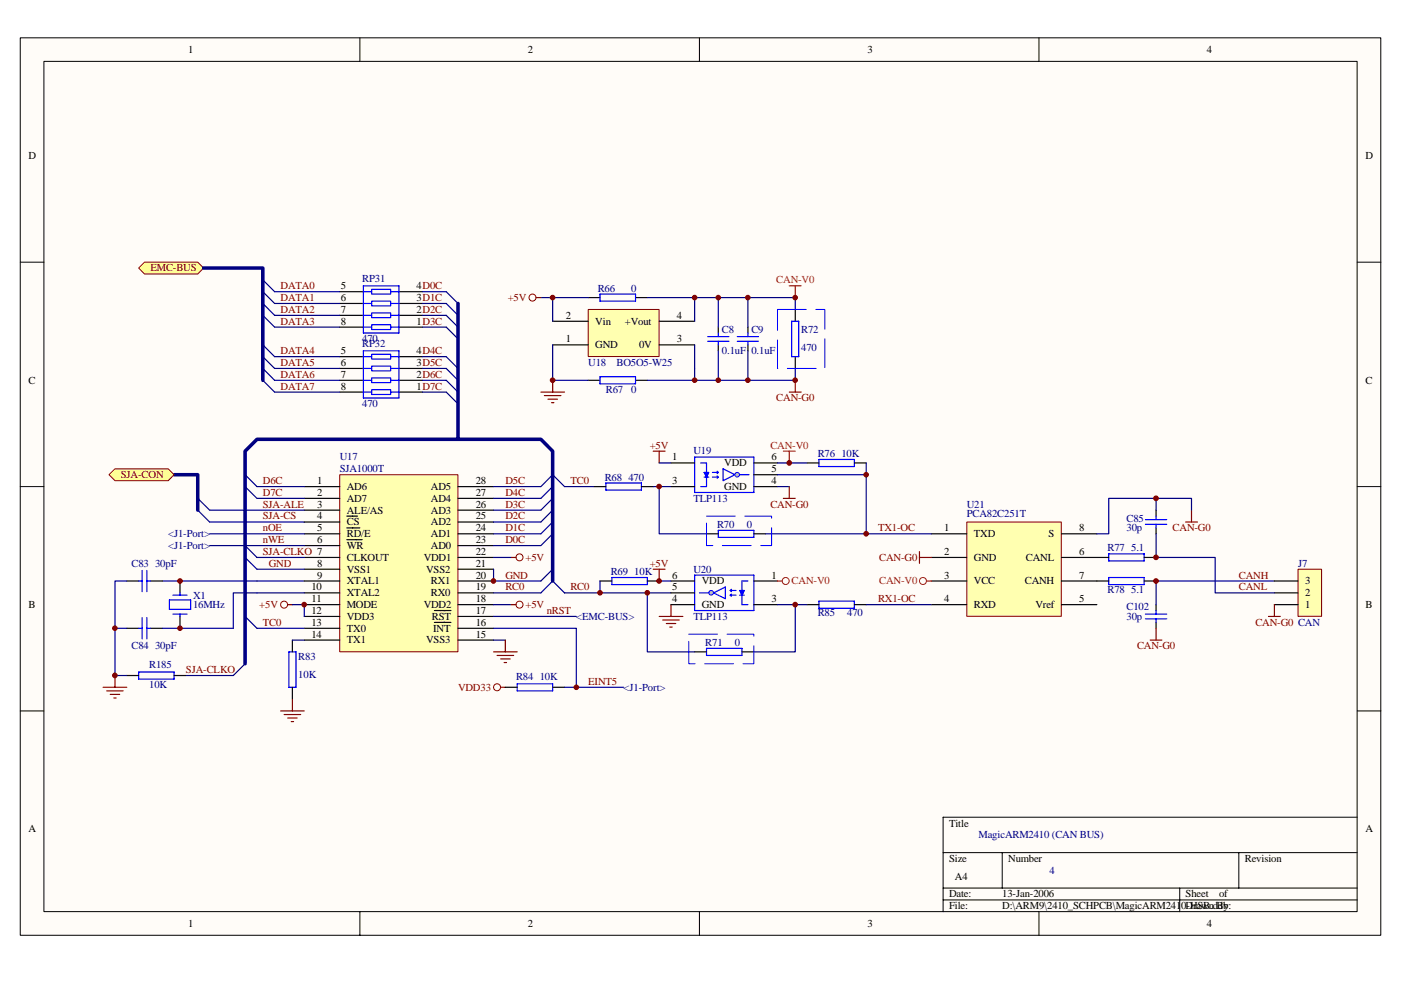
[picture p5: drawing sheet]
<svg xmlns="http://www.w3.org/2000/svg" width="297mm" height="210mm" viewBox="0 0 297 210" stroke-linecap="round" stroke-linejoin="round" font-family="sans-serif">
<path d="M4.3 8h288.5v190.4h-288.5z" fill="#fffcf8"/>
<g fill="none" stroke="#000" stroke-width=".21">
<path d="M4.3 8h288.5v190.4h-288.5zM9.3 13h278.4v180.4h-278.4zM76.3 8v5M148.3 8v5M220.3 8v5M4.3 55.6h5M287.8 55.6h5M4.3 103.2h5M287.8 103.2h5M4.3 150.8h5M287.8 150.8h5M287.8 173.3h-87.8v20.1"/>
<path d="M76.3 193.4v5M148.3 193.4v5M200 180.8h87.8M200 188.4h87.8M200 190.9h87.8M212.5 180.8v7.6M220.3 193.4v5M250.1 188.4v5M262.7 180.8v7.6"/>
</g>
<path d="M232.6 118.2h2.5M242.6 118.2h2.5M245.1 108.2v1.3M245.1 112v1.2M232.6 123.2h2.5M242.6 123.2h2.5M245.1 128.2v1.3M245.1 132v1.3" fill="none" stroke="#000" stroke-width=".25"/>
<path d="M235.1 117.5h7.5v1.5h-7.5zM242.8 110.2h4.6M242.8 111.2h4.6M245.1 109.5v.7M245.1 111.2v.8M235.1 122.5h7.5v1.5h-7.5zM242.8 131.3h4.6M242.8 130.3h4.6M245.1 129.5v.8M245.1 131.3v.7" fill="none" stroke="#00f" stroke-width=".25"/>
<path d="M205 110.7h20v20h-20z" fill="#ffffb0"/>
<path d="M205 110.7h20v20h-20z" fill="none" stroke="#800000" stroke-width=".21"/>
<path d="M197.4 113.2h7.6M197.4 118.2h7.6M225 113.2h7.6M225 118.2h7.6M197.4 123.2h7.6M197.4 128.2h7.6M225 123.2h7.6M225 128.2h7.6" fill="none" stroke="#000" stroke-width=".25"/>
<path d="M270.2 123.2h-25.1v5" fill="none" stroke="#000080" stroke-width=".25"/>
<path d="M72 100.7h25.1v37.5h-25.1z" fill="#ffffb0"/>
<g fill="none" stroke="#800000" stroke-width=".21">
<path d="M72 100.7h25.1v37.5h-25.1z"/>
<circle cx="105.4" cy="145.8" r=".74"/>
</g>
<g fill="none" stroke="#000" stroke-width=".25">
<path d="M171.1 98.2h2.5M181.1 98.2h2.6M64.5 103.2h7.5M64.5 105.7h7.5M64.5 108.2h7.5M64.5 110.7h7.5M64.5 113.2h7.5M64.5 115.7h7.5M64.5 118.2h7.5M73.5 109.5h2.3M73.5 112h2.8M73.5 114.5h3.3"/>
<path d="M97.1 103.2h7.5M97.1 105.7h7.5M97.1 108.2h7.5M97.1 110.7h7.5M97.1 113.2h7.5M97.1 115.7h7.5M97.1 118.2h7.5M126 103.2h2.5M136 103.2h2.5M38.2 123.2v2.6M38.2 130.7v2.6M62 135.8v2.5"/>
<path d="M64.5 120.7h7.5M64.5 123.2h7.5M64.5 125.8h7.5M64.5 128.2h7.5M64.5 130.7h7.5M64.5 133.3h7.5M64.5 135.8h7.5M92.1 132h3.5M92.1 129.5h3.5M97.1 120.7h7.5M97.1 123.2h7.5M97.1 125.8h7.5"/>
<path d="M97.1 128.2h7.5M97.1 130.7h7.5M97.1 133.3h7.5M97.1 135.8h7.5M127.2 123.2h2.5M137.2 123.2h2.6M142.3 123.2h5M142.3 128.2h5M159.8 123.2h5M159.8 128.2h5M171.1 128.2h2.5M181.1 128.2h2.6"/>
<path d="M62 145.8v2.5M107.1 145.8h2.6M117.2 145.8h2.5"/>
</g>
<g fill="none" stroke="#000080" stroke-width=".25">
<path d="M52 100.7l2.5 2.5M52 103.2l2.5 2.5M52 118.2l2.5 2.5M114.7 103.2l2.5-2.5 2.5 2.5h6.3M117.2 103.2l-2.5 2.5M117.2 105.7l-2.5 2.5M117.2 108.2l-2.5 2.5M117.2 110.7l-2.5 2.5M117.2 113.2l-2.5 2.5M34.4 123.2h20.1M52 130.7l2.5 2.6M104.6 120.7v2.5h10.1l2.5-2.5"/>
<path d="M114.7 125.8l2.5-2.6 2.5 2.6h22.6M183.7 128.2h13.7M119.7 145.8h12.5"/>
</g>
<g fill="none" stroke="#00f" stroke-width=".25">
<path d="M173.6 97.5h7.5v1.5h-7.5zM128.5 102.4h7.5v1.5h-7.5zM35.9 127.3h4.5v1.9h-4.5zM36.7 126.2h3M36.7 130.3h3M38.2 125.8v.4M38.2 130.3v.4M61.3 138.3h1.5v7.5h-1.5zM129.7 122.5h7.5v1.5h-7.5zM147.3 122h12.5v7.5h-12.5zM151.3 125.8l2.5-1.3v2.5zM156.8 125.2h1l-.5 1z"/>
<path d="M156.8 126.2h1M157.1 125.5h.5M157.3 123.2v5M173.6 127.5h7.5v1.5h-7.5zM109.7 145h7.5v1.5h-7.5z"/>
</g>
<path d="M138.5 95.7h2.5M139.8 95.7v2.5M138.5 120.7h2.5M139.8 130.7h5M139.8 120.7v2.5M140.5 131.5h3.5M141.3 132.2h2M142 133h.5M142.3 128.2v2.5M106.1 145.8h1" fill="none" stroke="#800000" stroke-width=".25"/>
<g fill="none" stroke="#f00" stroke-width=".21">
<circle cx="166.6" cy="123.2" r=".74"/>
<circle cx="195.7" cy="123.2" r=".74"/>
</g>
<path d="M167.3 60.6h2.6M168.6 60.6v2.5M166.1 95.7h2.5M167.3 95.7v2.5M164.8 123.2h1M196.4 123.2h1" fill="none" stroke="#f00" stroke-width=".25"/>
<circle cx="150.8" cy="125.7" r=".49" fill="#c0c0c0" stroke="#00f" stroke-width=".21"/>
<g fill="none" stroke="#00f" stroke-width=".25">
<path d="M147.3 96.9h12.5v7.6h-12.5zM149.8 98.2v5M153.3 99.4l2.5 1.3-2.5 1.3zM149.3 100.2h1l-.5 1zM149.3 101.2h1M149.5 100.5h.5M148.3 125.8h2M154.8 125.2l.3 .3M155.1 125l-.3 .2h1.3M155.1 126l-.3 .2M156.1 126.2h-1.3l.3 .3M157.1 125.8h.5"/>
<path d="M157.1 125.5h.5M157.3 123.2h1.3M157.3 128.2h1.3"/>
</g>
<path d="M142.3 98.2h5M159.8 98.2h5M142.3 103.2h5M159.8 103.2h5M142.3 125.8h5" fill="none" stroke="#000" stroke-width=".25"/>
<circle cx="156.3" cy="100.7" r=".49" fill="#c0c0c0" stroke="#00f" stroke-width=".21"/>
<g fill="none" stroke="#00f" stroke-width=".25">
<path d="M150 72.4h4.6M150 71.4h4.6M152.3 70.6v.8M152.3 72.4v.8M156.3 72.4h4.5M156.3 71.4h4.5M158.6 70.6v.8M158.6 72.4v.8M148.5 98.2h1.3M152 99.9l.3 .3h-1.3M148.5 103.2h1.3M149.5 100.7h.5"/>
<path d="M149.5 100.5h.5M151 101.2h1.3l-.3 .3M152 100.9l.3 .3M152.3 100.2l-.3 .3M156.8 100.7h2"/>
</g>
<path d="M152.3 69.4v1.2M152.3 73.2v1.2M158.6 69.4v1.2M158.6 73.2v1.2M159.8 100.7h5" fill="none" stroke="#000" stroke-width=".25"/>
<g fill="none" stroke="#000080" stroke-width=".25">
<path d="M164.8 98.2h6.3M183.7 98.2v2.5M44.4 108.2h20.1M44.4 110.7h20.1M44.4 113.2h20.1M44.4 115.7h20.1M54.5 103.2h10M54.5 105.7h10M104.6 103.2h10.1M104.6 105.7h10.1M104.6 108.2h10.1M104.6 110.7h10.1"/>
<path d="M104.6 113.2h10.1M104.6 115.7h10.1M104.6 118.2h3.8M138.5 103.2h3.8M164.8 103.2h2.5M54.5 123.2h10M54.5 120.7h10M54.5 125.8h10M54.5 133.3h10M104.6 125.8h10.1M104.6 130.7h17.6M127.2 123.2v2.6"/>
<path d="M139.8 123.2h2.5M164.8 128.2h6.3"/>
</g>
<path d="M124.7 65.7h15v9.9h-15z" fill="#ffffb0"/>
<g fill="none" stroke="#800000" stroke-width=".21">
<path d="M124.7 65.6h15v10h-15z"/>
<circle cx="112.9" cy="63.1" r=".74"/>
</g>
<path d="M117.2 73.2h7.5M117.2 68.1h7.5M124.7 63.1h2.5M134.7 63.1h2.5M139.8 73.2h7.5M139.8 68.1h7.5M168.6 65.6v2.5M168.6 75.6v2.5M124.7 80.7h2.5M134.7 80.7h2.5" fill="none" stroke="#000" stroke-width=".25"/>
<path d="M113.7 63.1h1M114.7 83.2h5M115.4 83.9h3.5M116.2 84.7h2M116.9 85.4h.5M117.2 80.7v2.5M167.3 83.2h2.6M168.6 80.7v2.5" fill="none" stroke="#800000" stroke-width=".25"/>
<path d="M127.2 62.4h7.5v1.5h-7.5zM127.2 79.9h7.5v1.5h-7.5zM167.8 68.1h1.6v7.5h-1.6z" fill="none" stroke="#00f" stroke-width=".25"/>
<path d="M114.7 63.1h10M117.2 73.2v7.5h7.5M117.2 63.1v5M137.2 63.1h31.4M147.3 73.2v7.5h-10.1M147.3 63.1v5M152.3 63.1v6.3M152.3 74.4v6.3M158.6 63.1v6.3M158.6 74.4v6.3M147.3 80.7h21.3" fill="none" stroke="#000080" stroke-width=".25"/>
<path d="M275.2 120.8h5v9.9h-5z" fill="#ffffb0"/>
<path d="M275.2 120.7h5v10h-5z" fill="none" stroke="#800000" stroke-width=".21"/>
<path d="M26.9 123.2h2.5M26.9 133.3h2.5M31.9 123.2h2.5M31.9 133.3h2.5M270.2 128.2h5M270.2 125.8h5M270.2 123.2h5" fill="none" stroke="#000" stroke-width=".25"/>
<path d="M268.9 130.7h2.5M270.2 128.2v2.5M21.9 145.8h5M22.6 146.5h3.5M23.4 147.3h2M24.1 148h.5M24.4 143.3v2.5M59.5 150.8h5M60.2 151.6h3.6M61 152.3h2M61.7 153.1h.5M62 148.3v2.5" fill="none" stroke="#800000" stroke-width=".25"/>
<path d="M29.4 133.3h.7M29.4 123.2h.7M30.1 121v4.5M30.1 131v4.5M31.1 133.3h.8M31.1 121v4.5M31.1 131v4.5M31.1 123.2h.8" fill="none" stroke="#00f" stroke-width=".25"/>
<path d="M168.6 63.1v2.5M168.6 78.1v2.6M26.9 123.2h-2.5v10.1h2.5M34.4 133.3h15.1M62 135.8h2.5" fill="none" stroke="#000080" stroke-width=".25"/>
<path d="M164.8 65.6h10.1v12.5h-10.1v-12.5" fill="none" stroke="#00f" stroke-width=".21" stroke-dasharray="6.1 2"/>
<path d="M30.6 55.6h11.3l1.3 1.3-1.3 1.2h-11.3l-1.2-1.2z" fill-rule="evenodd" fill="#ffff80" stroke="#800000" stroke-width=".21"/>
<path d="M43.2 56.9h12.5v23.8M97.1 64.4v28.8M36.9 100.7h5v7.5M117.2 123.2v-27.5l-2.5-2.5h-60.2l-2.5 2.5v45.1" fill="none" stroke="#000080" stroke-width=".75"/>
<g fill="none" stroke="#000080" stroke-width=".25">
<path d="M55.7 59.4l2.5 2.5M55.7 64.4l2.5 2.5M55.7 66.9l2.5 2.5M55.7 61.9l2.5 2.5M55.7 73.2l2.5 2.4M55.7 75.6l2.5 2.5M55.7 78.1l2.5 2.6M94.6 61.9l2.5 2.5M94.6 64.4l2.5 2.5M94.6 66.9l2.5 2.5M94.6 69.4l2.5 2.5M94.6 75.6l2.5 2.5"/>
<path d="M94.6 78.1l2.5 2.6M55.7 80.7l2.5 2.5M94.6 80.7l2.5 2.5M94.6 83.2l2.5 2.5M139.8 98.2h2.5M139.8 103.2v10h10M164.8 100.7h18.9v12.5h-21.4M183.7 113.2h13.7M245.1 113.2v5h12.5v7.6h12.6M245.1 105.7v2.5M252.6 108.2v-2.5h-17.5v7.5h-2.5M24.4 133.3v10"/>
<path d="M62 128.2h2.5v2.5M104.6 133.3h17.6v12.5M104.6 128.2h3.8M104.6 135.8h2.5M137.2 125.8v12.5h10.1M168.6 128.2v10.1h-8.8"/>
</g>
<g fill="none" stroke="#800000" stroke-width=".21">
<circle cx="110.1" cy="118.2" r=".74"/>
<circle cx="60.2" cy="128.2" r=".74"/>
<circle cx="110.1" cy="128.2" r=".74"/>
</g>
<g fill="none" stroke="#800000" stroke-width=".25">
<path d="M108.4 118.2h1M166.1 105.7h2.5M167.3 103.2v2.5M194.9 118.2h2.5M194.9 117v2.5M251.4 110.7h2.5M252.6 108.2v2.5M61 128.2h1M104.6 138.3h5.1M105.4 139h3.5M106.1 139.8h2.1M107.1 135.8v2.5"/>
<path d="M108.4 128.2h1M243.9 135.8h2.5M245.1 133.3v2.5M106.9 140.5h.5"/>
</g>
<path d="M152.3 112.5h7.5v1.5h-7.5zM149.8 137.5h7.5v1.5h-7.5z" fill="none" stroke="#00f" stroke-width=".25"/>
<path d="M149.8 113.2h2.5M159.8 113.2h2.5M147.3 138.3h2.5M157.3 138.3h2.5" fill="none" stroke="#000" stroke-width=".25"/>
<path d="M23.1 100.7l1.3-1.3h11.3l1.2 1.3-1.2 1.3h-11.3z" fill-rule="evenodd" fill="#ffff80" stroke="#800000" stroke-width=".21"/>
<g fill="none" stroke="#000080" stroke-width=".25">
<path d="M58.2 61.9h13.8M58.2 64.4h13.8M58.2 66.9h13.8M58.2 69.4h13.8M58.2 75.6h13.8M58.2 78.1h13.8M89.6 61.9h5M89.6 64.4h5M89.6 66.9h5M89.6 69.4h5M89.6 75.6h5M89.6 78.1h5"/>
<path d="M58.2 83.2h13.8M58.2 80.7h13.8M89.6 83.2h5M89.6 80.7h5M41.9 105.7l2.5 2.5M41.9 108.2l2.5 2.5M52 115.7l2.5 2.5h10M54.5 125.8h-5v7.5M24.4 143.3h2.5M52 140.8l-2.5 2.5h-10.1"/>
</g>
<path d="M149.8 109.5h13.8v6.2h-13.8v-6.2M146 134.5h13.8v6.3h-13.8v-6.3" fill="none" stroke="#00f" stroke-width=".21" stroke-dasharray="6.1 2"/>
<g fill="none" stroke="#00f" stroke-width=".25">
<path d="M77 60.6h7.6v10h-7.6zM77 74.4h7.6v10h-7.6zM77 69.4h1.8M77 66.9h1.8M77 64.4h1.8M77 61.9h1.8M77 78.1h1.8M77 75.6h1.8M78.8 68.9h4v1h-4zM78.8 66.4h4v1h-4zM78.8 63.9h4v1h-4zM78.8 61.4h4v1h-4z"/>
<path d="M78.8 77.7h4v1h-4zM78.8 75.1h4v1.1h-4zM82.8 69.4h1.8M82.8 66.9h1.8M82.8 64.4h1.8M82.8 61.9h1.8M82.8 78.1h1.8M82.8 75.6h1.8M77 83.2h1.8M77 80.7h1.8M78.8 82.7h4v1h-4zM78.8 80.2h4v1h-4z"/>
<path d="M82.8 83.2h1.8M82.8 80.7h1.8M29.4 142.5h7.5v1.5h-7.5z"/>
</g>
<g fill="none" stroke="#000" stroke-width=".25">
<path d="M72 69.4h5M72 66.9h5M72 64.4h5M72 61.9h5M72 78.1h5M72 75.6h5M84.6 69.4h5M84.6 66.9h5M84.6 64.4h5M84.6 61.9h5M84.6 78.1h5M84.6 75.6h5"/>
<path d="M72 83.2h5M72 80.7h5M84.6 83.2h5M84.6 80.7h5M26.9 143.3h2.5M36.9 143.3h2.5"/>
</g>
<g fill="#800000" stroke="#800000" stroke-width=".21">
<circle cx="245.1" cy="123.2" r=".49"/>
<circle cx="245.1" cy="118.2" r=".49"/>
<circle cx="64.5" cy="128.2" r=".49"/>
<circle cx="104.6" cy="123.2" r=".49"/>
<circle cx="38.2" cy="133.2" r=".49"/>
<circle cx="38.2" cy="123.2" r=".49"/>
<circle cx="139.7" cy="123.2" r=".49"/>
<circle cx="167.3" cy="98.2" r=".49"/>
<circle cx="168.6" cy="63.1" r=".49"/>
<circle cx="127.2" cy="125.7" r=".49"/>
<circle cx="183.6" cy="100.7" r=".49"/>
<circle cx="117.2" cy="80.6" r=".49"/>
<circle cx="147.3" cy="80.6" r=".49"/>
<circle cx="147.3" cy="63.1" r=".49"/>
<circle cx="158.6" cy="63.1" r=".49"/>
<circle cx="117.2" cy="63.1" r=".49"/>
<circle cx="152.3" cy="63.1" r=".49"/>
<circle cx="168.6" cy="80.6" r=".49"/>
<circle cx="152.3" cy="80.6" r=".49"/>
<circle cx="158.6" cy="80.6" r=".49"/>
<circle cx="24.4" cy="133.2" r=".49"/>
<circle cx="24.4" cy="143.3" r=".49"/>
<circle cx="122.2" cy="145.8" r=".49"/>
<circle cx="245.1" cy="105.7" r=".5"/>
<circle cx="183.6" cy="113.2" r=".49"/>
<circle cx="139.7" cy="103.2" r=".49"/>
<circle cx="137.2" cy="125.7" r=".49"/>
<circle cx="168.6" cy="128.2" r=".49"/>
</g>
<g font-size="2.3">
<text x="39.9" y="11.2">1</text>
<text x="111.9" y="11.2">2</text>
<text x="183.9" y="11.2">3</text>
<text x="255.9" y="11.2">4</text>
<text x="6.1" y="33.8">D</text>
<text x="289.5" y="33.8">D</text>
<text x="72.3" y="63.8">6</text>
<text x="72.3" y="61.3">5</text>
<text x="88.3" y="63.8">3D1C</text>
<text x="88.3" y="61.3">4D0C</text>
<text x="72.3" y="68.9">8</text>
<text x="72.3" y="66.3">7</text>
<text x="88.3" y="68.9">1D3C</text>
<text x="88.3" y="66.3">2D2C</text>
<text x="119.9" y="67.6">2</text>
<text x="126.2" y="68.9">Vin</text>
<text x="132.5" y="68.9">+Vout</text>
<text x="143.5" y="67.6">4</text>
<text x="72.3" y="77.6">6</text>
<text x="72.3" y="75.1">5</text>
<text x="88.3" y="77.6">3D5C</text>
<text x="88.3" y="75.1">4D4C</text>
<text x="119.9" y="72.6">1</text>
<text x="126.2" y="73.9">GND</text>
<text x="135.5" y="73.9">0V</text>
<text x="143.5" y="72.6">3</text>
<text x="6.1" y="81.4">C</text>
<text x="72.3" y="82.6">8</text>
<text x="72.3" y="80.1">7</text>
<text x="88.3" y="82.6">1D7C</text>
<text x="88.3" y="80.1">2D6C</text>
<text x="289.5" y="81.4">C</text>
<text x="142.5" y="97.7">1</text>
<text x="153.6" y="98.9">VDD</text>
<text x="163.6" y="100.2">5</text>
<text x="163.6" y="97.7">6</text>
<text x="67.3" y="102.7">1</text>
<text x="67.3" y="105.2">2</text>
<text x="67.3" y="107.7">3</text>
<text x="73.5" y="103.9">AD6</text>
<text x="73.5" y="106.4">AD7</text>
<text x="91.4" y="106.4">AD4</text>
<text x="91.4" y="103.9">AD5</text>
<text x="100.9" y="107.7">26</text>
<text x="100.9" y="105.2">27</text>
<text x="100.9" y="102.7">28</text>
<text x="142.5" y="102.7">3</text>
<text x="153.6" y="103.9">GND</text>
<text x="163.6" y="102.7">4</text>
<text x="67.3" y="110.2">4</text>
<text x="67.3" y="112.7">5</text>
<text x="73.5" y="108.9">ALE/AS</text>
<text x="73.5" y="111.4">CS</text>
<text x="73.5" y="113.9">RD/E</text>
<text x="91.4" y="113.9">AD1</text>
<text x="91.4" y="111.4">AD2</text>
<text x="91.4" y="108.9">AD3</text>
<text x="100.9" y="112.7">24</text>
<text x="100.9" y="110.2">25</text>
<text x="200.2" y="112.7">1</text>
<text x="206.5" y="113.9">TXD</text>
<text x="222.3" y="113.9">S</text>
<text x="228.8" y="112.7">8</text>
<text x="67.3" y="115.2">6</text>
<text x="73.5" y="116.4">WR</text>
<text x="73.5" y="119">CLKOUT</text>
<text x="89.8" y="119">VDD1</text>
<text x="91.4" y="116.4">AD0</text>
<text x="100.9" y="117.7">22</text>
<text x="100.9" y="115.2">23</text>
<text x="200.2" y="117.7">2</text>
<text x="206.5" y="119">GND</text>
<text x="217.5" y="119">CANL</text>
<text x="228.8" y="117.7">6</text>
<text x="66" y="125.2">10</text>
<text x="67.3" y="120.2">8</text>
<text x="67.3" y="122.7">9</text>
<text x="73.5" y="121.5">VSS1</text>
<text x="73.5" y="124">XTAL1</text>
<text x="90.3" y="121.5">VSS2</text>
<text x="91.4" y="124">RX1</text>
<text x="100.9" y="120.2">21</text>
<text x="100.9" y="125.2">19</text>
<text x="100.9" y="122.7">20</text>
<text x="142.5" y="125.2">5</text>
<text x="142.5" y="122.7">6</text>
<text x="148.8" y="124">VDD</text>
<text x="163.6" y="122.7">1</text>
<text x="200.2" y="122.7">3</text>
<text x="206.5" y="124">VCC</text>
<text x="217.3" y="124">CANH</text>
<text x="228.8" y="122.7">7</text>
<text x="276.7" y="124">3</text>
<text x="6.1" y="129">B</text>
<text x="66" y="127.7">11</text>
<text x="66" y="130.2">12</text>
<text x="73.5" y="126.5">XTAL2</text>
<text x="73.5" y="129">MODE</text>
<text x="73.5" y="131.5">VDD3</text>
<text x="89.8" y="129">VDD2</text>
<text x="91.4" y="126.5">RX0</text>
<text x="91.6" y="131.5">RST</text>
<text x="100.9" y="127.7">18</text>
<text x="100.9" y="130.2">17</text>
<text x="142.5" y="127.7">4</text>
<text x="148.8" y="129">GND</text>
<text x="163.6" y="127.7">3</text>
<text x="200.2" y="127.7">4</text>
<text x="206.5" y="129">RXD</text>
<text x="219.5" y="129">Vref</text>
<text x="228.8" y="127.7">5</text>
<text x="276.7" y="129">1</text>
<text x="276.7" y="126.5">2</text>
<text x="289.5" y="129">B</text>
<text x="66" y="132.7">13</text>
<text x="66" y="135.2">14</text>
<text x="73.5" y="134">TX0</text>
<text x="73.5" y="136.5">TX1</text>
<text x="90.3" y="136.5">VSS3</text>
<text x="91.8" y="134">INT</text>
<text x="100.9" y="135.2">15</text>
<text x="100.9" y="132.7">16</text>
<text x="6.1" y="176.6">A</text>
<text x="201.2" y="175.3">Title</text>
<text x="289.5" y="176.6">A</text>
<text x="201.2" y="182.8">Size</text>
<text x="213.8" y="182.8">Number</text>
<text x="263.9" y="182.8">Revision</text>
<text x="201.2" y="190.3">Date:</text>
<text x="202.5" y="186.6">A4</text>
<text x="212.5" y="190.3">13-Jan-2006</text>
<text x="251.4" y="190.3">Sheet</text>
<text x="258.5" y="190.3">of</text>
<text x="39.9" y="196.6">1</text>
<text x="111.9" y="196.6">2</text>
<text x="183.9" y="196.6">3</text>
<text x="201.2" y="192.8">File:</text>
<text x="212.5" y="192.8">D:\ARM9\2410_SCHPCB\MagicARM2410-HSB.ddb</text>
<text x="251.4" y="192.8">Drawn By:</text>
<text x="255.9" y="196.6">4</text>
</g>
<g font-size="2.3" fill="#800000">
<text x="31.9" y="57.6">EMC-BUS</text>
<text x="59.5" y="61.3">DATA0</text>
<text x="59.5" y="63.8">DATA1</text>
<text x="107.7" y="63.8">+5V</text>
<text x="59.5" y="66.3">DATA2</text>
<text x="59.5" y="68.9">DATA3</text>
<text x="59.5" y="75.1">DATA4</text>
<text x="59.5" y="77.6">DATA5</text>
<text x="59.5" y="80.1">DATA6</text>
<text x="59.5" y="82.6">DATA7</text>
<text x="164.6" y="85.1">CAN-G0</text>
<text x="137.7" y="95.1">+5V</text>
<text x="25.6" y="101.4">SJA-CON</text>
<text x="55.7" y="102.7">D6C</text>
<text x="55.7" y="105.2">D7C</text>
<text x="55.7" y="107.7">SJA-ALE</text>
<text x="107.1" y="107.7">D3C</text>
<text x="107.1" y="105.2">D4C</text>
<text x="107.1" y="102.7">D5C</text>
<text x="120.9" y="102.7">TC0</text>
<text x="163.3" y="107.7">CAN-G0</text>
<text x="55.7" y="112.7">nOE</text>
<text x="55.7" y="110.2">SJA-CS</text>
<text x="107.1" y="112.7">D1C</text>
<text x="107.1" y="110.2">D2C</text>
<text x="186.2" y="112.7">TX1-OC</text>
<text x="248.6" y="112.7">CAN-G0</text>
<text x="55.7" y="115.2">nWE</text>
<text x="55.7" y="117.7">SJA-CLKO 7</text>
<text x="107.1" y="115.2">D0C</text>
<text x="111.4" y="119">+5V</text>
<text x="186.4" y="119">CAN-G0</text>
<text x="57" y="120.2">GND</text>
<text x="107.1" y="125.2">RC0</text>
<text x="107.1" y="122.7">GND</text>
<text x="120.9" y="125.2">RC0</text>
<text x="137.7" y="120.2">+5V</text>
<text x="262.7" y="125.2">CANL</text>
<text x="262.7" y="122.7">CANH</text>
<text x="55" y="129">+5V</text>
<text x="111.4" y="129">+5V</text>
<text x="115.9" y="130.2">nRST</text>
<text x="186.2" y="127.7">RX1-OC</text>
<text x="55.7" y="132.7">TC0</text>
<text x="241.1" y="137.7">CAN-G0</text>
<text x="266.2" y="132.7">CAN-G0 CAN</text>
<text x="39.4" y="142.7">SJA-CLKO</text>
<text x="97.1" y="146.5">VDD33</text>
<text x="124.7" y="145.2">EINT5</text>
</g>
<g font-size="2.3" fill="#000080">
<text x="76.8" y="59.8">RP31</text>
<text x="126.7" y="61.8">R66</text>
<text x="133.8" y="61.8">0</text>
<text x="153.1" y="70.6">C8</text>
<text x="159.3" y="70.6">C9</text>
<text x="169.9" y="70.6">R72</text>
<text x="76.8" y="72.6">470</text>
<text x="76.8" y="73.6">RP32</text>
<text x="124.7" y="77.6">U18</text>
<text x="130.7" y="77.6">BO5O5-W25</text>
<text x="153.1" y="75.1">0.1uF</text>
<text x="159.3" y="75.1">0.1uF</text>
<text x="169.9" y="74.4">470</text>
<text x="128.5" y="83.4">R67</text>
<text x="133.8" y="83.4">0</text>
<text x="76.8" y="86.4">470</text>
<text x="72" y="97.7">U17</text>
<text x="72" y="100.2">SJA1000T</text>
<text x="128.2" y="101.9">R68 470</text>
<text x="147" y="96.4">U19</text>
<text x="173.4" y="96.9">R76 10K</text>
<text x="147" y="106.4">TLP113</text>
<text x="205" y="107.7">U21</text>
<text x="35.7" y="113.9">&lt;J1-Port&gt;</text>
<text x="152" y="111.9">R70</text>
<text x="158.3" y="111.9">0</text>
<text x="205" y="109.7">PCA82C251T</text>
<text x="238.8" y="110.7">C85</text>
<text x="238.8" y="112.7">30p</text>
<text x="35.7" y="116.4">&lt;J1-Port&gt;</text>
<text x="234.8" y="116.9">R77 5.1</text>
<text x="27.9" y="120.2">C83 30pF</text>
<text x="129.5" y="122">R69 10K</text>
<text x="147" y="121.5">U20</text>
<text x="234.8" y="125.7">R78 5.1</text>
<text x="275.2" y="120.2">J7</text>
<text x="40.9" y="127">X1</text>
<text x="40.9" y="129">16MHz</text>
<text x="122.2" y="131.5">&lt;EMC-BUS&gt;</text>
<text x="147" y="131.5">TLP113</text>
<text x="173.4" y="130.7">R85</text>
<text x="179.6" y="130.7">470</text>
<text x="238.8" y="129.5">C102</text>
<text x="238.8" y="131.5">30p</text>
<text x="27.9" y="137.7">C84 30pF</text>
<text x="149.5" y="137">R71</text>
<text x="155.8" y="137">0</text>
<text x="31.6" y="141.7">R185</text>
<text x="63.2" y="140">R83</text>
<text x="63.2" y="143.7">10K</text>
<text x="31.6" y="146">10K</text>
<text x="109.4" y="144.3">R84 10K</text>
<text x="132.2" y="146.5">&lt;J1-Port&gt;</text>
<text x="207.5" y="177.8">MagicARM2410 (CAN BUS)</text>
<text x="222.5" y="185.3">4</text>
</g>
<g font-size="2.3" fill="#f00">
<text x="164.6" y="60.1">CAN-V0</text>
<text x="163.3" y="95.1">CAN-V0</text>
<text x="167.8" y="124">CAN-V0</text>
<text x="186.4" y="124">CAN-V0</text>
</g>
</svg>
